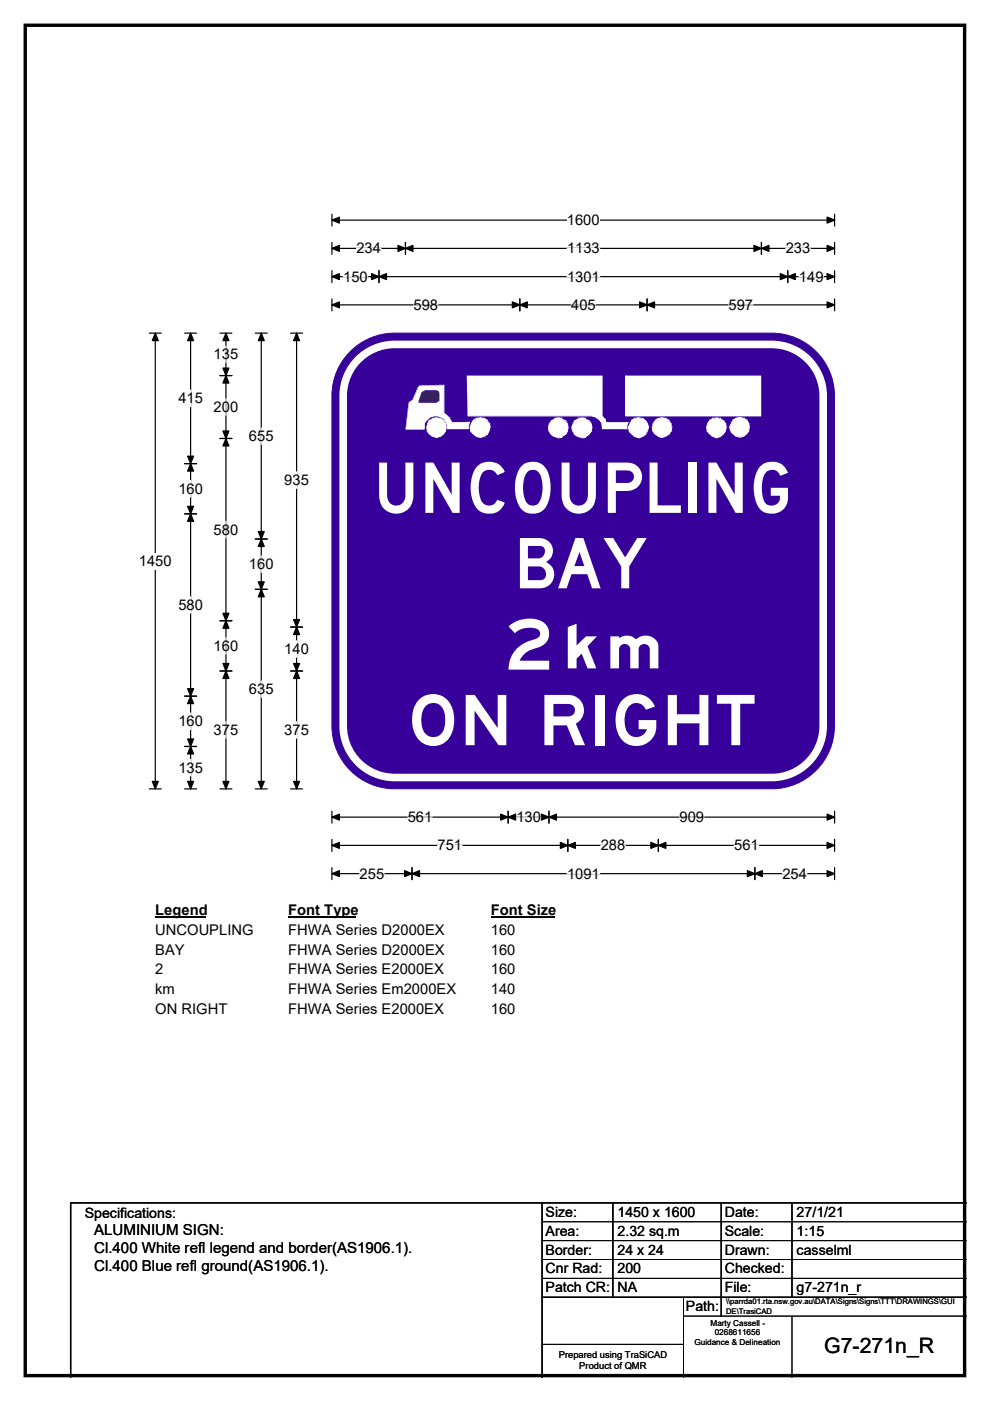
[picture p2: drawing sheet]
<svg xmlns="http://www.w3.org/2000/svg" width="210mm" height="297mm" viewBox="0 0 210 297" stroke-linecap="round" stroke-linejoin="round" font-family="sans-serif">
<path d="M5.4 5.4h199.2v286.3h-199.2z" fill="none" stroke="#000" stroke-width=".72"/>
<path d="M70.4 46.7h106.6M70.4 45.4v2.5M177 45.4v2.5" fill="none" stroke="#000" stroke-width=".25"/>
<path d="M70.4 46.7l1.6-.7v1.3zM175.4 46l1.6 .7-1.6 .6z" fill="#000" stroke="#000" stroke-width=".25"/>
<path d="M120.2 44.9h7v3.5h-7z" fill="#fff"/>
<g fill="none" stroke="#000" stroke-width=".25">
<path d="M70.4 52.7h106.6M70.4 51.4v2.5M70.4 57.4v2.5M70.4 58.7h106.6M80.4 57.4v2.5M86 51.4v2.5M161.5 51.4v2.5M167.1 57.4v2.5M177 51.4v2.5M177 57.4v2.5M31.7 70.6h2.5M32.9 70.6v96.7"/>
<path d="M70.4 63.4v2.5M70.4 64.6h106.6M110.3 63.4v2.5M137.2 63.4v2.5M177 63.4v2.5M31.7 167.3h2.5M70.4 172v2.5M70.4 178v2.5M70.4 173.2h106.6M70.4 179.2h106.6M107.8 172v2.5M116.4 172v2.5"/>
<path d="M120.4 178v2.5M139.6 178v2.5M177 172v2.5M177 178v2.5M70.4 184v2.5M70.4 185.2h106.6M87.4 184v2.5M160.1 184v2.5M177 184v2.5"/>
</g>
<g fill="#000" stroke="#000" stroke-width=".25">
<path d="M70.4 52.7l1.6-.7v1.3zM70.4 58.7l1.6-.7v1.3zM80.4 58.7l1.6-.7v1.3zM78.8 58l1.6 .7-1.6 .6zM86 52.7l1.6-.7v1.3zM84.4 52l1.6 .7-1.6 .6zM159.9 52l1.6 .7-1.6 .6zM161.5 52.7l1.6-.7v1.3zM165.5 58l1.6 .7-1.6 .6zM167.1 58.7l1.6-.7v1.3zM175.4 52l1.6 .7-1.6 .6zM175.4 58l1.6 .7-1.6 .6z"/>
<path d="M32.9 70.6l.7 1.6h-1.3zM70.4 64.6l1.6-.6v1.3zM110.3 64.6l1.5-.6v1.3zM108.7 64l1.6 .6-1.6 .7zM135.7 64l1.5 .6-1.5 .7zM137.2 64.6l1.6-.6v1.3zM175.4 64l1.6 .6-1.6 .7zM32.3 165.7h1.3l-.7 1.6zM70.4 173.2l1.6-.6v1.3zM70.4 179.2l1.6-.6v1.3zM107.8 173.2l1.6-.6v1.3zM106.2 172.6l1.6 .6-1.6 .7z"/>
<path d="M114.9 172.6l1.5 .6-1.5 .7zM116.4 173.2l1.6-.6v1.3zM120.4 179.2l1.6-.6v1.3zM118.9 178.6l1.5 .6-1.5 .7zM138 178.6l1.6 .6-1.6 .7zM139.6 179.2l1.6-.6v1.3zM175.4 172.6l1.6 .6-1.6 .7zM175.4 178.6l1.6 .6-1.6 .7zM70.4 185.2l1.6-.6v1.3zM87.4 185.2l1.6-.6v1.3zM85.8 184.6l1.6 .6-1.6 .7zM158.5 184.6l1.6 .6-1.6 .7z"/>
<path d="M160.1 185.2l1.6-.6v1.3zM175.4 184.6l1.6 .6-1.6 .7z"/>
</g>
<g fill="none" stroke="#fff" stroke-width=".25">
<path d="M72.8 58.7h5.2M75.6 52.7h5.2M120.3 52.7h6.9M120.3 58.7h6.9M166.7 52.7h5.2M169.5 58.7h5.2M87.7 64.6h5.2M121.2 64.6h5.2M154.5 64.6h5.2M86.5 173.2h5.2M92.8 179.2h5.2M109.5 173.2h5.2"/>
<path d="M127.4 179.2h5.2M144.1 173.2h5.2M155.7 179.2h5.2M76.3 185.2h5.2M120.3 185.2h6.9M165.9 185.2h5.3"/>
</g>
<path d="M29.5 117.2h6.9v3.5h-6.9z" fill="#fff"/>
<g fill="none" stroke="#000" stroke-width=".25">
<path d="M39.2 70.6h2.5M40.4 70.6v96.7M46.7 70.6h2.5M46.7 79.6h2.5M47.9 70.6v96.7M54.1 70.6h2.6M55.4 70.6v96.7M61.6 70.6h2.6M62.9 70.6v96.7M39.2 98.3h2.5M46.7 93h2.5M39.2 108.9h2.5"/>
<path d="M54.1 114.3h2.6M46.7 131.6h2.5M54.1 124.9h2.6M61.6 132.9h2.6M39.2 147.6h2.5M39.2 158.3h2.5M46.7 142.3h2.5M61.6 142.3h2.6M39.2 167.3h2.5M46.7 167.3h2.5M54.1 167.3h2.6M61.6 167.3h2.6"/>
</g>
<g fill="#000" stroke="#000" stroke-width=".25">
<path d="M40.4 70.6l.7 1.6h-1.3zM47.9 79.6l.7 1.6h-1.3zM47.9 70.6l.7 1.6h-1.3zM47.3 78h1.3l-.7 1.6zM55.4 70.6l.6 1.6h-1.2zM62.9 70.6l.6 1.6h-1.2zM40.4 98.3l.7 1.6h-1.3zM39.8 96.7h1.3l-.7 1.6zM47.3 91.4h1.3l-.7 1.6zM47.9 93l.7 1.6h-1.3zM39.8 107.4h1.3l-.7 1.5zM40.4 108.9l.7 1.6h-1.3z"/>
<path d="M55.4 114.3l.6 1.6h-1.2zM54.8 112.7h1.2l-.6 1.6zM47.3 130h1.3l-.7 1.6zM47.9 131.6l.7 1.6h-1.3zM54.8 123.4h1.2l-.6 1.5zM55.4 124.9l.6 1.6h-1.2zM62.9 132.9l.6 1.6h-1.2zM62.3 131.4h1.2l-.6 1.5zM39.8 146h1.3l-.7 1.6zM40.4 147.6l.7 1.6h-1.3zM39.8 156.7h1.3l-.7 1.6zM40.4 158.3l.7 1.6h-1.3z"/>
<path d="M47.3 140.7h1.3l-.7 1.6zM47.9 142.3l.7 1.5h-1.3zM62.3 140.7h1.2l-.6 1.6zM62.9 142.3l.6 1.5h-1.2zM39.8 165.7h1.3l-.7 1.6zM47.3 165.7h1.3l-.7 1.6zM54.8 165.7h1.2l-.6 1.6zM62.3 165.7h1.2l-.6 1.6z"/>
</g>
<g fill="none" stroke="#fff" stroke-width=".25">
<path d="M47.9 73.4v3.5M40.4 82.7v3.5M47.9 84.5v3.6M55.4 90.7v3.5M40.4 101.9v3.5M47.9 110.5v3.5M55.4 117.9v3.5M62.9 100v3.5M40.4 126.5v3.5M47.9 135.2v3.5M62.9 135.8v3.6M40.4 151.2v3.5"/>
<path d="M47.9 153v3.5M55.4 144.4v3.4M62.9 153v3.5M40.4 161v3.5"/>
</g>
<path d="M32.9 191.2h10.8v3.5h-10.8z" fill="#fff"/>
<path d="M32.9 194.5h10.8" fill="none" stroke="#000" stroke-width=".32"/>
<path d="M61.2 191.2h14.4v3.5h-14.4z" fill="#fff"/>
<path d="M61.2 194.5h14.4" fill="none" stroke="#000" stroke-width=".32"/>
<path d="M104.1 191.2h13.5v3.5h-13.5z" fill="#fff"/>
<path d="M104.1 194.5h13.5" fill="none" stroke="#000" stroke-width=".32"/>
<g fill="#fff">
<path d="M32.9 195.4h20.8v3.5h-20.8z"/>
<path d="M61.2 195.4h33v3.5h-33z"/>
<path d="M104.1 195.4h5.2v3.5h-5.2z"/>
<path d="M32.9 199.6h6.2v3.5h-6.2z"/>
<path d="M61.2 199.6h33v3.5h-33z"/>
<path d="M104.1 199.6h5.2v3.5h-5.2z"/>
<path d="M32.9 203.8h1.8v3.5h-1.8z"/>
<path d="M61.2 203.8h32.8v3.5h-32.8z"/>
<path d="M104.1 203.8h5.2v3.5h-5.2z"/>
<path d="M32.9 208h4.2v3.5h-4.2z"/>
<path d="M61.2 208h35.4v3.5h-35.4z"/>
<path d="M104.1 208h5.2v3.5h-5.2z"/>
<path d="M32.9 212.2h15.2v3.5h-15.2z"/>
<path d="M61.2 212.2h32.8v3.5h-32.8z"/>
<path d="M104.1 212.2h5.2v3.5h-5.2z"/>
</g>
<path d="M73.8 75a13.3 13.3 0 0 1 9.9-4.4h80a13.3 13.3 0 0 1 13.3 13.3v70a13.3 13.3 0 0 1-13.3 13.3h-80a13.3 13.3 0 0 1-13.3-13.3v-70a13.3 13.3 0 0 1 3.4-8.9z" fill-rule="evenodd" fill="#37009b" stroke="#37009b" stroke-width=".21"/>
<path d="M76 76.2a10.9 10.9 0 0 1 7.7-3.2h80a10.9 10.9 0 0 1 10.9 10.9v70a11 11 0 0 1-10.9 10.9h-80a10.9 10.9 0 0 1-10.9-10.9v-70a10.9 10.9 0 0 1 3.2-7.7z" fill="none" stroke="#fff" stroke-width="1.6"/>
<path d="M132.7 79.7h28.7v8.5h-28.7z" fill="#fff"/>
<g fill="#fff">
<path d="M132.7 79.7h.2v8.5h-.2zM132.7 88.2l28.7 .1zM161.4 88.2l.1 .1zM161.3 79.7h.2v8.5h-.2zM161.4 79.6l.1 .1zM132.7 79.6l28.7 .1-28.7 .1z" fill-rule="evenodd"/>
<path d="M134 89.1a2.23 2.23 0 0 1 3.4 .7l.2 .8a2.97 2.97 0 0 1-2 2.2l-1.1-.3-.6-.5a1.91 1.91 0 0 1 .1-2.9z" fill-rule="evenodd"/>
<path d="M133.2 90.6h.2l.2 .9h-.2zM133.6 91.3l.4 .6-.2 .1-.4-.5zM133.9 91.9l.7 .6-.1 .1zM134.6 92.5l1 .1v.3l-1.1-.3zM135.6 92.6l.7-.1-.7 .4zM136.3 92.5l.6-.5 .1 .2-.6 .4zM136.9 92l.1 .2zM137.3 91.5l-.3 .7-.1-.2zM137.4 90.6h.2l-.3 .9zM137.3 89.8l.3 .8h-.2zM136.9 89.2l.1-.1 .4 .7-.1 .1zM136.4 88.6l.6 .5-.1 .1-.6-.4zM136.3 88.6v.2zM135.3 88.5l1 .1v.2zM134.6 88.6h1l-1 .2zM134.6 88.6v.2zM133.9 89l.7-.4v.2l-.6 .4zM133.9 89l.1 .1zM133.9 89.1l-.2 .7-.1-.1zM133.6 89.7l.1 .1-.3 .8h-.2z" fill-rule="evenodd"/>
<path d="M139 89.1l1.4-.6 .8 .3a2 2 0 0 1 1.3 1.9 2 2 0 0 1-1.3 1.8l-.8 .3a2.21 2.21 0 0 1-1.9-1.4 2.21 2.21 0 0 1 .5-2.3z" fill-rule="evenodd"/>
<path d="M138.2 90.6l.4 .7-.3 .2zM138.5 91.3l-.2 .2zM138.6 91.3l.4 .6-.3 .1-.2-.5zM138.7 92h.3zM138.7 92l.3-.1 .6 .6zM139.6 92.4l.8 .2v.2l-.8-.2zM140.4 92.6l.8-.1-.8 .3zM141.2 92.5l.7-.5v.2zM141.9 92l.1 .2zM142.2 91.3l.2 .2-.4 .7-.1-.2zM142.5 90.6v.9h-.3zM142.4 89.8l.2 .8zM141.9 89.1l.6 .7zM142 89l-.1 .1zM141.2 88.6l.8 .4-.1 .2-.7-.4zM141.2 88.6v.2zM140.4 88.5l.8 .1v.2zM139.7 88.6l.7-.1-.7 .3zM139.6 88.6l.1 .2zM139 89l.6-.4 .1 .2-.6 .3zM139 89l.1 .1-.5 .6h-.1zM138.5 89.7h.1l-.4 .9z" fill-rule="evenodd"/>
<path d="M150.5 89.1a2.15 2.15 0 0 1 2.6-.1 2.15 2.15 0 0 1 .8 2.5l-1.1 1.1-.8 .2a2.54 2.54 0 0 1-2.2-2.2z" fill-rule="evenodd"/>
<path d="M149.8 90.6l.2 .9zM150 91.3l.5 .6-.1 .1-.5-.5zM150.5 91.9l.7 .6-.2 .1-.6-.6zM151.2 92.5l-.2 .1zM151.2 92.5l.8 .1v.3zM152 92.6l.8-.1-.8 .4zM152.7 92.5l.6-.5 .1 .2-.6 .4zM153.4 92v.2zM153.3 92l.6-.5-.5 .7zM153.9 90.6h.2l-.3 .9zM153.8 89.8h.2l.1 .8h-.2zM153.4 89.2l.1-.1 .5 .7-.2 .1zM152.8 88.6l.6 .6-.7-.4zM152.8 88.6v.2zM152 88.5l.8 .1v.2zM151.2 88.6l.8-.1-.7 .3zM151.2 88.6v.2zM150.5 89l.7-.4 .1 .2-.8 .4zM150.5 89l-.1 .1zM150.4 89.1h.2l-.5 .7-.1-.1zM150 89.7l.1 .1-.3 .8z" fill-rule="evenodd"/>
<path d="M155.5 89a2.09 2.09 0 0 1 3.4 .8 2.09 2.09 0 0 1-2 2.8l-.9-.1-1.1-1.2-.2-.8z" fill-rule="evenodd"/>
<path d="M154.7 90.6l.2-.1 .2 .8h-.2zM154.9 91.3h.2l.4 .6-.2 .1zM155.4 91.9l-.1 .1zM155.4 91.9l.7 .5-.1 .1zM156.1 92.4l.8 .2v.2l-.9-.3zM156.9 92.6v.2zM156.9 92.6l.7-.2v.2l-.7 .2zM157.6 92.5l.3 .1zM157.6 92.4l.7-.5 .2 .1-.6 .5zM158.3 92h.2zM158.8 91.3l.1 .2-.4 .5-.2-.1zM158.8 91.3l.1 .2zM158.9 90.5v1zM158.8 89.8l.1 .8zM158.3 89.1l.2-.1 .4 .7-.1 .1zM157.6 88.8l.3-.2 .6 .4-.2 .1zM157.6 88.6h.3zM156.8 88.4l.8 .2v.2l-.8-.2zM156.1 88.6l.7-.2v.2l-.7 .2zM155.4 89l.7-.4v.2l-.6 .3zM155.4 89l.1 .1-.3 .6-.1-.1zM155.1 89.7l-.4 .9v-.1z" fill-rule="evenodd"/>
<path d="M99.2 79.7h28.5v8.6l.6 .5 .2 .7h4.8l-.3 .8v.7h-5.3a2.41 2.41 0 0 0-2.3-2.8h-26.2z" fill-rule="evenodd"/>
<path d="M99 79.7h.3v8.5zM99.2 88.2l26.2 .1zM125.4 88.2h.5v.2zM125.9 88.2l.4 .1v.2l-.4-.1zM126.3 88.3l.6 .3-.2 .2-.4-.3zM126.7 88.6h.2zM126.9 88.6l.3 .5-.5-.3zM127.1 89.1l.2-.1 .3 .5-.1 .1zM127.6 89.5v.6zM127.7 89.9v.2zM127.6 90.1l.2 .9zM127.7 90.9l5.3 .1zM133 90.3l.1 .7h-.2zM133.2 89.5l-.2 .8zM128.5 89.5l4.8 .1zM128.2 88.9l.2-.1 .2 .7-.1 .1zM127.7 88.3l.1-.1 .5 .6-.1 .1zM127.6 79.7h.2v8.6h-.2zM127.7 79.6l.1 .1zM99.2 79.6h28.5v.2h-28.5zM99 79.6l.2 .1z" fill-rule="evenodd"/>
<path d="M121.9 89.1a2.16 2.16 0 0 1 3.5 .8 2.16 2.16 0 0 1-1.9 2.9 2.47 2.47 0 0 1-2.3-2.2z" fill-rule="evenodd"/>
<path d="M121.4 90.6l.2 .9h-.2l-.2-.7zM121.4 91.5l.5 .5-.1 .2zM121.8 92v.2zM121.9 92l.6 .5-.1 .1-.6-.4zM122.5 92.5l1 .4zM123.5 92.8l.8-.3v.3zM124.3 92.6v.2zM124.2 92.5l.6-.5 .1 .2-.6 .4zM125.2 91.5l.2 .1-.5 .6-.1-.2zM125.4 90.6l.2 .2-.2 .8-.2-.1zM125.5 90.6l.1 .2zM125.2 89.9h.3l.1 .7-.2 .2zM125.4 89.9l.1-.1zM125 89.1l.5 .7-.3 .1-.3-.7zM125 89.1l-.1 .1zM124.2 88.9l.1-.1 .7 .3-.1 .1zM124.3 88.6v.2zM123.5 88.5l.8 .1v.3l-.8-.1zM122.5 88.6l1-.1v.3l-.8 .1zM122.5 88.6v.2zM121.9 89.1l.6-.3 .2 .1zM121.8 89.1l.3 .1-.5 .6-.1-.1zM121.5 89.7l.1 .1zM121.5 89.7l.2 .1-.3 1-.2-.2zM121.2 90.6v.2z" fill-rule="evenodd"/>
<path d="M117 89.1a2.16 2.16 0 0 1 2.6-.1 2.16 2.16 0 0 1 .8 2.5 2.12 2.12 0 0 1-3.2 .9 2.12 2.12 0 0 1-.2-3.3z" fill-rule="evenodd"/>
<path d="M116.4 90.6l.1 .9h-.1zM116.4 91.5h.1l.5 .5-.1 .2zM116.9 92v.2zM117 92l.6 .5-.1 .1-.6-.4zM117.6 92.5l.8 .4zM118.4 92.8l.8-.3v.3zM119.2 92.6v.2zM119.1 92.5l.8-.5v.2l-.7 .4zM119.9 92.2h.2zM120.3 91.5l.1 .1-.3 .6-.3-.2zM120.4 90.6l.2 .2-.2 .8zM120.5 90.6l.1 .2zM120.3 89.9h.2l.1 .7-.2 .2zM120.4 89.9l.1-.1zM119.9 89.2l.2-.1 .4 .7-.1 .1zM119.9 89.2l.2-.1zM119.2 88.8l.9 .3-.2 .1zM119.2 88.6v.2zM118.4 88.5l.8 .1v.3l-.8-.1zM117.6 88.6l.8-.1v.3l-.7 .1zM117.6 88.6l.1 .2zM117 89.1l.6-.3 .1 .1zM117 89.1l.1 .1-.3 .6-.3-.1zM116.5 89.7v.1zM116.5 89.7l.3 .1-.4 1-.2-.2zM116.2 90.6v.2z" fill-rule="evenodd"/>
<path d="M100.4 89.1l1.5-.6 .8 .3a2.01 2.01 0 0 1 1.3 1.9 2.01 2.01 0 0 1-1.3 1.8l-.8 .3a2.82 2.82 0 0 1-2.3-2.2z" fill-rule="evenodd"/>
<path d="M99.6 90.6l.4 .7-.3 .2zM99.7 91.5l.2-.2zM99.7 91.5l.3-.2 .4 .6-.2 .1zM100.4 91.9l.6 .5-.1 .1-.7-.5zM100.9 92.5l.1 .1zM101 92.4l.9 .2v.2l-.9-.2zM101.9 92.6l.8-.1-.8 .3zM102.6 92.5l.7-.5v.2l-.6 .4zM103.3 92l.1 .2zM103.7 91.3l.1 .2-.4 .7-.2-.2zM103.8 90.6h.3l-.4 .9zM103.7 89.8h.2l.2 .8h-.3zM103.8 89.8h.1zM103.3 89.1l.6 .7h-.1zM103.4 89l-.1 .1zM102.7 88.6l.7 .4-.1 .2-.6-.4zM102.7 88.6v.2zM101.9 88.5l.8 .1v.2zM101 88.6l.9-.1-.8 .3zM101 88.6l.1 .2zM100.4 89l.6-.4 .1 .2zM100.4 89l.1 .1-.4 .6h-.2zM99.9 89.7h.2l-.5 .9z" fill-rule="evenodd"/>
<path d="M91.1 89.1l.7-.3a2.03 2.03 0 0 1 2.7 1 2.03 2.03 0 0 1-1.1 2.7l-.8 .3-.8-.3a2.09 2.09 0 0 1-.7-3.4z" fill-rule="evenodd"/>
<path d="M90.4 90.6l.2 .7-.1 .2zM90.6 91.3l-.1 .2zM90.6 91.3l.5 .6-.1 .1-.5-.5zM91 92l.1-.1 .7 .5-.2 .1zM91.6 92.5l.2 .1zM91.8 92.4l.8 .2v.2l-.8-.2zM92.6 92.6l.8-.1-.8 .3zM93.3 92.5l.6-.5 .1 .2-.6 .4zM94 92v.2zM94.4 91.3l.2 .2-.6 .7-.1-.2zM94.6 90.6h.2l-.2 .9h-.2zM94.4 89.8h.3l.1 .8h-.2zM94 89.1l.7 .7h-.3zM94 89l.1 .1zM93.4 88.6l.6 .4v.2l-.7-.4zM93.4 88.6v.2zM92.6 88.5l.8 .1v.2zM91.8 88.6l.8-.1-.7 .3zM91.8 88.6v.2zM91.1 89l.7-.4 .1 .2zM91 89l.1 .1zM91 89l.2 .1-.6 .6zM90.6 89.7l-.2 .9z" fill-rule="evenodd"/>
<path d="M88.9 81.9l5.2-.2v6a4.5 4.5 0 0 1 1.8 1.8h3.7l-.2 1.5h-4.5a2.45 2.45 0 0 0-2.5-2.8 2.45 2.45 0 0 0-2.4 2.8h-3.9l.6-5.3 .1-.3 .7-.5z" fill-rule="evenodd"/>
<path d="M86.1 90.9h3.9v.2h-3.9zM89.9 90.3h.2l-.1 .7zM89.9 90.1l.1 .2zM90.1 89.4l.1 .1-.2 .8-.1-.2zM90.6 88.9l.1 .1-.5 .5-.1-.1zM91.2 88.3l.2 .1-.7 .6-.1-.1zM91.2 88.3l.2 .1zM91.2 88.3l.9-.2v.2l-.7 .2zM92.1 88.1h.7v.2h-.7zM92.8 88.1l.7 .2v.2l-.7-.2zM93.5 88.3l.6 .5-.1 .1-.6-.4zM94 88.9l.1-.1 .6 .6-.1 .1zM94.6 89.4l.4 .7-.1 .2zM95 90.1l-.1 .2zM94.9 90.3l.1 .7zM94.9 90.9l4.5 .1zM99.3 90.3l.1 .7zM99.3 90.1l.1 .2zM99.6 89.5l-.2 .8-.1-.2zM99.6 89.4l.1 .1zM95.9 89.5l3.7-.1v.2zM95.7 89.5l.2 .1zM95.4 88.8l.5 .7h-.2zM95.5 88.6v.2zM94.9 88.3l.1-.1 .5 .4-.1 .2zM94.7 87.9l.3 .3-.1 .1-.3-.2zM94.3 87.6l.4 .3-.1 .2-.5-.4zM94 81.7h.3v6zM94.1 81.6l.2 .1zM89.4 81.7l4.7-.1zM88.9 81.8l.5-.1-.5 .4zM88.9 81.8l.2 .1-.4 .4-.1-.1zM88.6 82.2l.1 .1zM88.6 82.2l.1 .1-1.3 2.6zM86.8 85.2l.6-.4 .1 .2-.7 .4zM86.7 85.2l.1 .2zM86.7 85.2l.2 .2-.3 .3zM86.6 85.7l-.6 5.3zM86 91l.1 .1z" fill-rule="evenodd"/>
<path d="M89.2 85.4l3.4 .1zM92.8 85.2l.1 .2-.3 .1zM92.9 85.2v.2zM92.8 85.2l.4-.2-.3 .4zM93.2 84.6l-.1 .4zM93.2 83.4l.1 1.2zM93.3 83.2l-.1 .2zM93.1 83l.2 .2-.1 .2zM92.9 82.7l.3 .3-.1 .1-.3-.3zM92.9 82.7l-.1 .1zM92.5 82.5l.4 .2h-.4zM92.5 82.5v.2zM90.2 82.5h2.3v.2l-2.3 .1zM90.2 82.5v.2zM89.8 82.8l.4-.3 .2 .3zM89.4 83.1l.4-.3 .1 .1-.4 .3zM89.4 83.1l.1 .1-.8 1.8zM88.7 85l.2 .2-.1 .2zM88.8 85.2l.4 .3-.4-.1z" fill-rule="evenodd"/>
</g>
<path d="M89.4 83.1l.8-.4 2.6 .1 .3 .2 .1 .4v1.6l-.6 .4h-3.8v-.4z" fill-rule="evenodd" fill="#283985"/>
<path d="M115 255v37M130 255v20M153 255v24M168 255v20M205 255h-190v37M115 275h90" fill="none" stroke="#000" stroke-width=".3"/>
<path d="M115 259h90M115 263h90M115 267h90M115 271h90M145 279h60M145 275v17M168 279v13M115 285h30" fill="none" stroke="#000" stroke-width=".21"/>
<g font-size="14.8" fill="#fff">
<text x="79.1" y="108.7">UNCOUPLING</text>
<text x="109" y="124.7">BAY</text>
<text x="107.1" y="142">2</text>
<text x="86.3" y="158">ON RIGHT</text>
</g>
<text font-size="12.9" fill="#fff" x="118.6" y="141.7">km</text>
<text font-size="4.5" x="174.8" y="286.9">G7-271n_R</text>
<g font-size="3.2">
<text x="20" y="261.9">ALUMINIUM SIGN:</text>
<text x="20" y="265.7">Cl.400 White refl legend and border(AS1906.1).</text>
<text x="20" y="269.6">Cl.400 Blue refl ground(AS1906.1).</text>
</g>
<g font-size="3.1">
<text x="120.2" y="47.7">1600</text>
<text x="75.6" y="53.7">234</text>
<text x="120.3" y="53.7">1133</text>
<text x="166.7" y="53.7">233</text>
<text x="72.8" y="59.7">150</text>
<text x="120.3" y="59.7">1301</text>
<text x="169.5" y="59.7">149</text>
<text x="87.7" y="65.7">598</text>
<text x="121.2" y="65.7">405</text>
<text x="154.5" y="65.7">597</text>
<text x="45.3" y="76.2">135</text>
<text x="37.8" y="85.5">415</text>
<text x="45.3" y="87.3">200</text>
<text x="52.8" y="93.5">655</text>
<text x="37.8" y="104.7">160</text>
<text x="60.3" y="102.8">935</text>
<text x="45.3" y="113.3">580</text>
<text x="29.5" y="120">1450</text>
<text x="52.8" y="120.6">160</text>
<text x="37.8" y="129.3">580</text>
<text x="45.3" y="138">160</text>
<text x="60.3" y="138.6">140</text>
<text x="52.8" y="147.2">635</text>
<text x="37.8" y="154">160</text>
<text x="45.3" y="155.8">375</text>
<text x="60.3" y="155.8">375</text>
<text x="37.8" y="163.8">135</text>
<text x="86.5" y="174.3">561</text>
<text x="109.5" y="174.3">130</text>
<text x="144.1" y="174.3">909</text>
<text x="92.8" y="180.3">751</text>
<text x="127.4" y="180.3">288</text>
<text x="155.7" y="180.3">561</text>
<text x="76.3" y="186.3">255</text>
<text x="120.3" y="186.3">1091</text>
<text x="165.9" y="186.3">254</text>
<text x="32.9" y="194">Legend</text>
<text x="61.2" y="194">Font Type</text>
<text x="104.1" y="194">Font Size</text>
<text x="32.9" y="198.2">UNCOUPLING</text>
<text x="32.9" y="202.4">BAY</text>
<text x="61.2" y="198.2">FHWA Series D2000EX</text>
<text x="61.2" y="202.4">FHWA Series D2000EX</text>
<text x="104.1" y="198.2">160</text>
<text x="104.1" y="202.4">160</text>
<text x="32.9" y="206.6">2</text>
<text x="61.2" y="206.6">FHWA Series E2000EX</text>
<text x="104.1" y="206.6">160</text>
<text x="32.9" y="210.8">km</text>
<text x="32.9" y="215">ON RIGHT</text>
<text x="61.2" y="210.8">FHWA Series Em2000EX</text>
<text x="61.2" y="215">FHWA Series E2000EX</text>
<text x="104.1" y="210.8">140</text>
<text x="104.1" y="215">160</text>
</g>
<g font-size="3">
<text x="115.7" y="258">Size:</text>
<text x="131" y="258">1450 x 1600</text>
<text x="153.7" y="258">Date:</text>
<text x="169" y="258">27/1/21</text>
<text x="18" y="258.2">Specifications:</text>
<text x="115.7" y="262">Area:</text>
<text x="131" y="262">2.32 sq.m</text>
<text x="153.7" y="262">Scale:</text>
<text x="169" y="262">1:15</text>
<text x="115.7" y="266">Border:</text>
<text x="115.7" y="270">Cnr Rad:</text>
<text x="131" y="266">24 x 24</text>
<text x="131" y="270">200</text>
<text x="153.7" y="266">Drawn:</text>
<text x="153.7" y="270">Checked:</text>
<text x="169" y="266">casselml</text>
<text x="115.7" y="274">Patch CR:</text>
<text x="131" y="274">NA</text>
<text x="153.7" y="274">File:</text>
<text x="169" y="274">g7-271n_r</text>
<text x="145.5" y="278">Path:</text>
</g>
<g font-size="2">
<text x="118.5" y="287.8">Prepared using TraSiCAD</text>
<text x="122.9" y="290.2">Product of QMR</text>
</g>
<g font-size="1.7">
<text x="150.7" y="281.1">Marty Cassell -</text>
<text x="147.3" y="285.2">Guidance &amp; Delineation</text>
<text x="151.6" y="283.1">0268611656</text>
</g>
<g font-size="1.6">
<text x="154" y="276.6">\\parrda01.rta.nsw.gov.au\DATA\Signs\Signs\TTT\DRAWINGS\GUI</text>
<text x="154" y="278.5">DE\TrasiCAD</text>
</g>
</svg>
